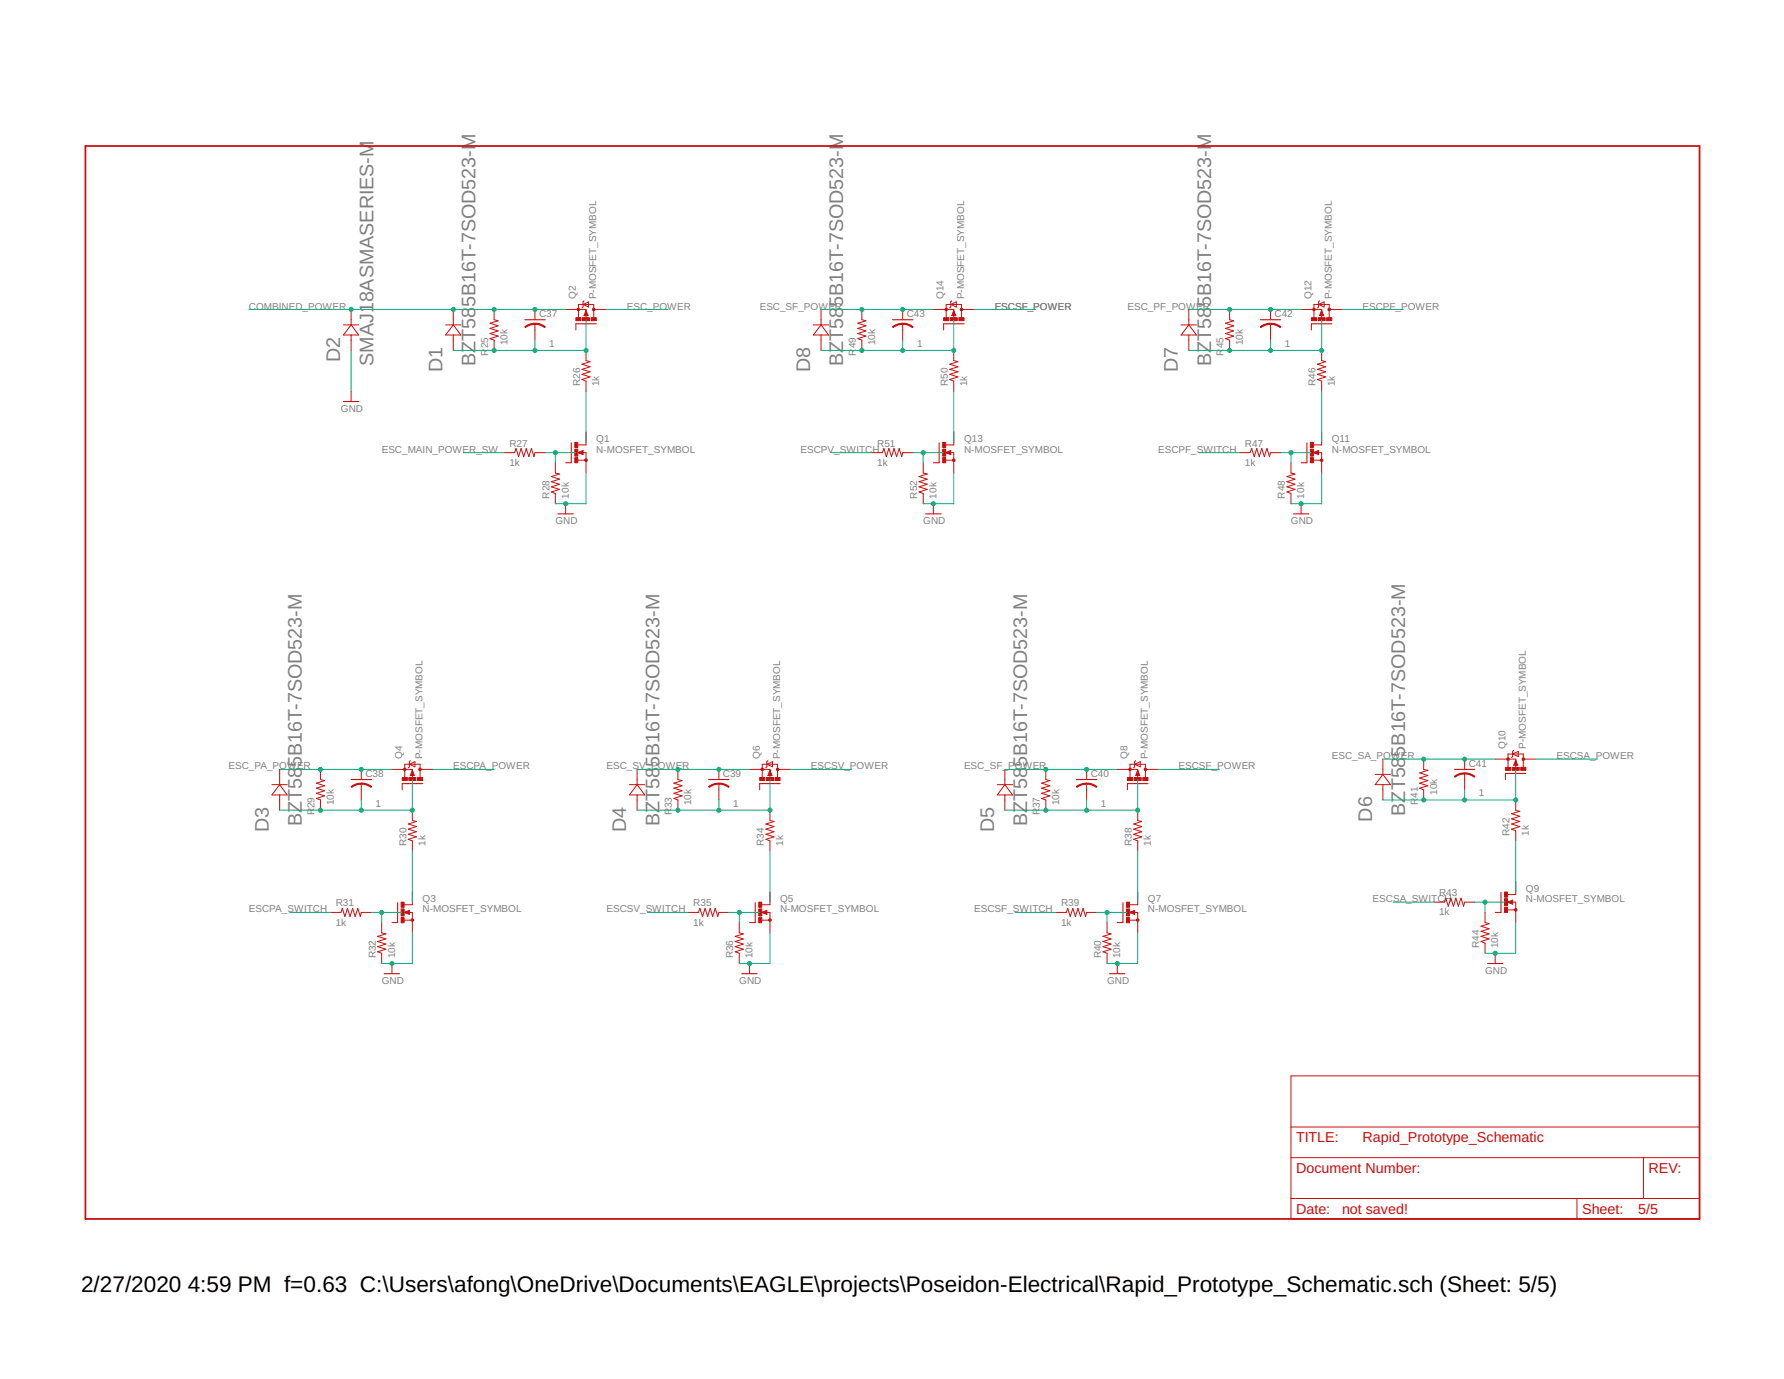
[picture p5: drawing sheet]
<svg xmlns="http://www.w3.org/2000/svg" width="279mm" height="216mm" viewBox="0 0 279 216" stroke-linecap="round" stroke-linejoin="round" font-family="sans-serif">
<path d="M13.4 22.9h252.8v167.9h-252.8z" fill="none" stroke="#c90d0c" stroke-width=".28"/>
<g fill="none" stroke="#c90d0c" stroke-width=".16">
<path d="M53.8 50.9h2.4M55 50.9l1.2 1.6h-2.4zM55 48.5v2.4M55 52.5v2.4M69.8 50.9h2.4M71 50.9l1.2 1.6h-2.4zM71 48.5v2.4M71 52.5v2.4M77.4 48.5v1.6l.6 .1-1.2 .4 1.2 .4-1.2 .4 1.2 .4-1.2 .4 1.2 .4-1.2 .4 .6 .3v1.6M83.8 48.5v1.6M83.8 50.7v2.6M88.6 48.5h3.2v.1"/>
<path d="M90.2 50.7v1M91.3 47.7l.9-.4v.8zM91.5 47.1l-.2 .2v.8l-.2 .1M91.8 48.6l.3 .8h-.6zM91.8 49.3v.6M91.8 54.9v1.6l.6 .1-1.3 .4 1.3 .4-1.3 .4 1.3 .4-1.3 .4 1.3 .4-1.3 .4 .7 .3v1.6M93 48.5h2M93 49.7v-2h-2.4v2M127.4 50.9h2.4M128.6 50.9l1.2 1.6h-2.4zM128.6 48.5v2.4M128.6 52.5v2.4"/>
<path d="M135 48.5v1.6l.6 .1-1.3 .4 1.3 .4-1.3 .4 1.3 .4-1.3 .4 1.3 .4-1.3 .4 .7 .3v1.6M141.4 48.5v1.6M141.4 50.7v2.6M146.2 48.5h3.2v.1M147.8 50.7v1M148.9 47.7l.9-.4v.8zM149.1 47.1l-.2 .2v.8l-.2 .1M149.4 48.6l.3 .8h-.6zM149.4 49.3v.6M149.4 54.9v1.6l.6 .1-1.3 .4 1.3 .4-1.3 .4 1.3 .4-1.3 .4 1.3 .4-1.3 .4 .7 .3v1.6M150.6 48.5h2M150.6 49.7v-2h-2.4v2"/>
<path d="M185 50.9h2.4M186.2 48.5v2.4M186.2 52.5v2.4M186.2 50.9l1.2 1.6h-2.4zM192.6 48.5v1.6l.6 .1-1.3 .4 1.3 .4-1.3 .4 1.3 .4-1.3 .4 1.3 .4-1.3 .4 .7 .3v1.6M199 48.5v1.6M199 50.7v2.6M203.8 48.5h3.2v.1M205.4 50.7v1M206.5 47.7l.9-.4v.8zM206.7 47.1l-.2 .2v.8l-.2 .1M207 49.3v.6"/>
<path d="M207 54.9v1.6l.6 .1-1.3 .4 1.3 .4-1.3 .4 1.3 .4-1.3 .4 1.3 .4-1.3 .4 .7 .3v1.6M207 48.6l.3 .8h-.6zM208.2 49.7v-2h-2.4v2M208.2 48.5h2M55 61.3v1.6M79 70.9h1.6l.2-.7 .4 1.3 .4-1.3 .4 1.3 .4-1.3 .4 1.3 .4-1.3 .4 1.3 .2-.6h1.6M87 72.5v1.6l.6 .1-1.3 .4 1.3 .4-1.3 .4 1.3 .4-1.3 .4 1.3 .4-1.3 .4 .7 .3v1.6M88.6 72.5h.9M88.6 78.9v1.6M90.5 72.1h1.3M90.5 70.9l.8-.4v.7zM91.2 70.9h.6v3.2"/>
<path d="M91.8 67.6v2.1h-1.3M136.6 70.9h1.6l.2-.7 .4 1.3 .4-1.3 .4 1.3 .4-1.3 .4 1.3 .4-1.3 .4 1.3 .2-.6h1.6M144.6 72.5v1.6l.6 .1-1.3 .4 1.3 .4-1.3 .4 1.3 .4-1.3 .4 1.3 .4-1.3 .4 .7 .3v1.6M146.2 72.5h.9M146.2 78.9v1.6M148.1 72.1h1.3M148.1 70.9l.8-.4v.7zM148.8 70.9h.6v3.2M149.4 67.6v2.1h-1.3M194.2 70.9h1.6l.2-.7 .4 1.3 .4-1.3 .4 1.3 .4-1.3 .4 1.3 .4-1.3 .4 1.3 .2-.6h1.6M202.2 72.5v1.6l.6 .1-1.3 .4 1.3 .4-1.3 .4 1.3 .4-1.3 .4 1.3 .4-1.3 .4 .7 .3v1.6M203.8 72.5h.9"/>
<path d="M203.8 78.9v1.6M205.7 72.1h1.3M205.7 70.9l.8-.4v.7zM206.4 70.9h.6v3.2M207 67.6v2.1h-1.3M64.1 119.7l.9-.4v.8zM64.3 119.1l-.2 .2v.8l-.2 .1M120.1 119.7l.9-.4v.8zM120.3 119.1l-.2 .2v.8l-.1 .1M177.7 119.7l.9-.4v.8zM177.9 119.1l-.2 .2v.8l-.2 .1M216.6 118.9v2.3"/>
<path d="M223 118.9v1.6l.6 .1-1.3 .4 1.3 .4-1.3 .4 1.3 .4-1.3 .4 1.3 .4-1.3 .4 .7 .3v1.5M229.4 118.9v1.6M234.2 118.9h3.2v.1M236.9 118l.9-.4v.8zM237.1 117.5l-.2 .1v.8l-.2 .2M237.4 119.7v.6M237.4 119l.3 .8h-.6zM238.6 118.9h2M42.6 122.9h2.4M43.8 120.5v2.4M43.8 124.5v2.4M43.8 122.9l1.2 1.6h-2.4z"/>
<path d="M50.2 120.5v1.5l.6 .2-1.2 .4 1.2 .4-1.2 .4 1.2 .4-1.2 .4 1.2 .4-1.2 .4 .6 .2v1.7M56.6 120.5v1.5M56.6 122.7v2.5M61.4 120.5h3.2v.1M63 122.7v1M64.6 139.7v1.9h-1.3M64.6 121.3v.6M64.6 126.9v1.6l.6 .1-1.3 .4 1.3 .4-1.3 .4 1.3 .4-1.3 .4 1.3 .4-1.3 .4 .7 .3v1.5M64.6 120.6l.3 .8h-.6zM65.8 121.7v-2h-2.4v2M65.8 120.5h2M98.6 122.9h2.4"/>
<path d="M99.8 122.9l1.2 1.6h-2.4zM99.8 120.5v2.4M99.8 124.5v2.4M106.2 120.5v1.5l.6 .2-1.3 .4 1.3 .4-1.3 .4 1.3 .4-1.3 .4 1.3 .4-1.3 .4 .7 .2v1.7M112.6 120.5v1.5M112.6 122.7v2.5M117.4 120.5h3.2v.1M119 122.7v1M120.6 139.7v1.9h-1.3M120.6 120.6l.3 .8h-.6zM120.6 121.3v.6M120.6 126.9v1.6l.6 .1-1.2 .4 1.2 .4-1.2 .4 1.2 .4-1.2 .4 1.2 .4-1.2 .4 .6 .3v1.5"/>
<path d="M121.8 120.5h2M121.8 121.7v-2h-2.4v2M156.2 122.9h2.4M157.4 122.9l1.2 1.6h-2.4zM157.4 120.5v2.4M157.4 124.5v2.4M163.8 120.5v1.5l.6 .2-1.3 .4 1.3 .4-1.3 .4 1.3 .4-1.3 .4 1.3 .4-1.3 .4 .7 .2v1.7M170.2 120.5v1.5M170.2 122.7v2.5M175 120.5h3.2v.1M176.6 122.7v1M178.2 139.7v1.9h-1.3"/>
<path d="M178.2 120.6l.3 .8h-.6zM178.2 121.3v.6M178.2 126.9v1.6l.6 .1-1.3 .4 1.3 .4-1.3 .4 1.3 .4-1.3 .4 1.3 .4-1.3 .4 .7 .3v1.5M179.4 120.5h2M179.4 121.7v-2h-2.4v2M215.4 121.2h2.4M216.6 122.9v2.3M216.6 121.2l1.2 1.7h-2.4zM229.4 121.1v2.6M235.8 121.1v.9M237.4 138v2.1h-1.3M237.4 125.2v1.7l.6 .1-1.3 .4 1.3 .4-1.3 .4 1.3 .4-1.3 .4 1.3 .4-1.3 .4 .7 .2v1.7"/>
<path d="M238.6 120.1v-2.1h-2.4v2.1M51.8 142.9h1.6l.2-.7 .4 1.3 .4-1.3 .4 1.3 .4-1.3 .4 1.3 .4-1.3 .4 1.3 .2-.6h1.6M59.8 144.4v1.6l.6 .2-1.3 .4 1.3 .4-1.3 .4 1.3 .4-1.3 .4 1.3 .4-1.3 .4 .7 .2v1.7M61.4 144.4h.9M61.4 150.9v1.5M63.3 144.1h1.3M63.3 142.9l.8-.4v.7zM64 142.9h.6v3.1M107.8 142.9h1.6l.2-.7 .4 1.3 .4-1.3 .4 1.3 .4-1.3 .4 1.3 .4-1.3 .4 1.3 .2-.6h1.6M115.8 144.4v1.6l.6 .2-1.3 .4 1.3 .4-1.3 .4 1.3 .4-1.3 .4 1.3 .4-1.3 .4 .7 .2v1.7M117.4 144.4h.9M117.4 150.9v1.5"/>
<path d="M119.3 144.1h1.3M119.3 142.9l.8-.4v.7zM120 142.9h.6v3.1M165.4 142.9h1.6l.2-.7 .4 1.3 .4-1.3 .4 1.3 .4-1.3 .4 1.3 .4-1.3 .4 1.3 .2-.6h1.6M173.4 144.4v1.6l.6 .2-1.3 .4 1.3 .4-1.3 .4 1.3 .4-1.3 .4 1.3 .4-1.3 .4 .7 .2v1.7M175 144.4h.9M175 150.9v1.5M176.9 144.1h1.3M176.9 142.9l.8-.4v.7zM177.6 142.9h.6v3.1M224.6 141.2h1.6l.2-.6 .4 1.3 .4-1.3 .4 1.3 .4-1.3 .4 1.3 .4-1.3 .4 1.3 .2-.7h1.6M232.6 142.9v1.5l.6 .2-1.3 .4 1.3 .4-1.3 .4 1.3 .4-1.3 .4 1.3 .4-1.3 .4 .7 .3v1.5"/>
<path d="M234.2 142.9h.9M234.2 149.2v1.7M236.1 142.5h1.3M236.1 141.2l.8-.3v.7zM236.8 141.2h.6v3.2M202.2 168.4h64v22.4h-64zM202.2 176.4h64M202.2 181.3h64M202.2 187.6h64M247 187.6v3.2M257.4 181.3v6.3"/>
</g>
<g fill="none" stroke="#c90d0c" stroke-width=".17">
<path d="M82.2 50.1h3.2M90.2 50.7h3.2M139.8 50.1h3.2M147.8 50.7h3.2M197.4 50.1h3.2M205.4 50.7h3.2M53.8 62.9h2.4M89.5 69.3v3.2M147.1 69.3v3.2M204.7 69.3v3.2M87.4 80.5h2.4M145 80.5h2.4"/>
<path d="M202.6 80.5h2.4M55 122h3.2M63 122.7h3.2M111 122h3.2M119 122.7h3.2M168.6 122h3.2M176.6 122.7h3.2M227.8 120.5h3.2M235.1 139.7v3.2M235.8 121.1h3.2M60.2 152.4h2.4M62.3 141.3v3.1"/>
<path d="M116.2 152.4h2.4M118.3 141.3v3.1M173.8 152.4h2.4M175.9 141.3v3.1M233 150.9h2.4"/>
</g>
<g fill="none" stroke="#c90d0c" stroke-width=".21">
<path d="M91.8 49.2v.1h.1l-.1-.5-.2 .5M149.4 49.2v.1h.1l-.1-.5-.2 .5M207 49.2v.1h.1l-.1-.5-.2 .5M91.2 70.7l-.5 .2 .5 .1v-.1h-.1M148.8 70.7l-.5 .2 .5 .1v-.1h-.1M206.4 70.7l-.5 .2 .5 .1v-.1h-.2M237.4 119.6v.1h.1l-.1-.5-.2 .5M64.6 121.2v.1h.1l-.1-.5-.2 .5M120.6 121.2v.1h.1l-.1-.5-.2 .5M178.2 121.2v.1h.1l-.1-.5-.2 .5M64 142.7l-.5 .2 .5 .1v-.1h-.1M120 142.7l-.5 .2 .5 .1v-.1h-.1"/>
<path d="M177.6 142.7l-.5 .2 .5 .1v-.1h-.1M236.8 141.1l-.5 .1 .5 .2v-.2h-.1"/>
</g>
<g fill="#c90d0c" stroke="#c90d0c" stroke-width=".16">
<path d="M229.4 121a2.39 2.39 0 0 1 1.6 .6l-.1 .1a2.55 2.55 0 0 0-1.5-.5z" fill-rule="evenodd"/>
<path d="M227.8 121.6l.1-.2a2.29 2.29 0 0 1 1.5-.4v.2a2.36 2.36 0 0 0-1.5 .5z" fill-rule="evenodd"/>
<path d="M56.6 122.6l1 .2 .6 .3-.1 .2a2.48 2.48 0 0 0-1.5-.5z" fill-rule="evenodd"/>
<path d="M55 123.1l.9-.4 .7-.1v.2a2.48 2.48 0 0 0-1.5 .5z" fill-rule="evenodd"/>
<path d="M112.6 122.6l1 .2 .6 .3-.1 .2a2.48 2.48 0 0 0-1.5-.5z" fill-rule="evenodd"/>
<path d="M111 123.1l1-.4 .6-.1v.2a2.36 2.36 0 0 0-1.5 .5z" fill-rule="evenodd"/>
<path d="M170.2 122.6l1 .2 .6 .3-.1 .2a2.48 2.48 0 0 0-1.5-.5z" fill-rule="evenodd"/>
<path d="M168.6 123.1l.9-.4 .7-.1v.2a2.36 2.36 0 0 0-1.5 .5z" fill-rule="evenodd"/>
<path d="M199 50.6a2.39 2.39 0 0 1 1.6 .6l-.1 .1a2.48 2.48 0 0 0-1.5-.5z" fill-rule="evenodd"/>
<path d="M197.4 51.2l.9-.5 .7-.1v.2a2.48 2.48 0 0 0-1.5 .5z" fill-rule="evenodd"/>
<path d="M141.4 50.6a2.4 2.4 0 0 1 1.6 .6l-.1 .1a2.48 2.48 0 0 0-1.5-.5z" fill-rule="evenodd"/>
<path d="M139.8 51.2l.9-.5 .7-.1v.2a2.48 2.48 0 0 0-1.5 .5z" fill-rule="evenodd"/>
<path d="M90.4 48.3h.3v.3h-.3z" fill-rule="evenodd"/>
<path d="M83.8 50.6a2.4 2.4 0 0 1 1.6 .6l-.1 .1a2.48 2.48 0 0 0-1.5-.5z" fill-rule="evenodd"/>
<path d="M82.2 51.2l.9-.5 .7-.1v.2a2.48 2.48 0 0 0-1.5 .5z" fill-rule="evenodd"/>
<circle cx="237.4" cy="142.5" r=".21"/>
<circle cx="236.2" cy="118.8" r=".21"/>
<circle cx="238.6" cy="118.8" r=".21"/>
<circle cx="64.6" cy="144.1" r=".2"/>
<circle cx="63.4" cy="120.5" r=".2"/>
<circle cx="65.8" cy="120.5" r=".21"/>
<circle cx="120.6" cy="144.1" r=".2"/>
<circle cx="119.4" cy="120.5" r=".21"/>
<circle cx="121.8" cy="120.5" r=".21"/>
<circle cx="178.2" cy="144.1" r=".2"/>
<circle cx="177" cy="120.5" r=".21"/>
<circle cx="179.4" cy="120.5" r=".21"/>
<circle cx="207" cy="72" r=".2"/>
<circle cx="205.8" cy="48.5" r=".21"/>
<circle cx="208.2" cy="48.5" r=".21"/>
<circle cx="149.4" cy="72" r=".21"/>
<circle cx="148.2" cy="48.5" r=".21"/>
<circle cx="150.6" cy="48.5" r=".21"/>
<circle cx="91.8" cy="72.1" r=".21"/>
<circle cx="93" cy="48.5" r=".21"/>
</g>
<g fill="#c90d0c" stroke="#c90d0c" stroke-width=".16">
<path d="M235.6 142h.5v.9h-.5z"/>
<path d="M235.6 139.7h.5v.8h-.5z"/>
<path d="M235.6 140.7h.5v1.1h-.5z"/>
<path d="M235.8 120.1h.8v.5h-.8z"/>
<path d="M238.2 120.1h.8v.5h-.8z"/>
<path d="M236.8 120.1h1.1v.5h-1.1z"/>
<path d="M62.8 143.7h.5v.8h-.5z"/>
<path d="M62.8 141.2h.5v.8h-.5z"/>
<path d="M62.8 142.3h.5v1.1h-.5z"/>
<path d="M63 121.7h.8v.5h-.8z"/>
<path d="M65.4 121.7h.8v.5h-.8z"/>
<path d="M64 121.7h1.1v.5h-1.1z"/>
<path d="M118.8 143.7h.5v.8h-.5z"/>
<path d="M118.8 141.2h.5v.8h-.5z"/>
<path d="M118.8 142.3h.5v1.1h-.5z"/>
<path d="M119 121.7h.8v.5h-.8z"/>
<path d="M121.4 121.7h.8v.5h-.8z"/>
<path d="M120 121.7h1.1v.5h-1.1z"/>
<path d="M176.4 143.7h.5v.8h-.5z"/>
<path d="M176.4 141.2h.5v.8h-.5z"/>
<path d="M176.4 142.3h.5v1.1h-.5z"/>
<path d="M176.6 121.7h.8v.5h-.8z"/>
<path d="M179 121.7h.8v.5h-.8z"/>
<path d="M177.6 121.7h1.1v.5h-1.1z"/>
<path d="M205.2 71.6h.5v.9h-.5z"/>
<path d="M205.2 69.3h.5v.8h-.5z"/>
<path d="M205.2 70.3h.5v1.1h-.5z"/>
<path d="M205.4 49.7h.8v.5h-.8z"/>
<path d="M207.8 49.7h.8v.5h-.8z"/>
<path d="M206.4 49.7h1.1v.5h-1.1z"/>
<path d="M147.6 71.6h.5v.9h-.5z"/>
<path d="M147.6 69.3h.5v.8h-.5z"/>
<path d="M147.6 70.3h.5v1.1h-.5z"/>
<path d="M147.8 49.7h.8v.5h-.8z"/>
<path d="M150.2 49.7h.8v.5h-.8z"/>
<path d="M148.8 49.7h1.1v.5h-1.1z"/>
<path d="M90 71.6h.5v.9h-.5z"/>
<path d="M90 69.3h.5v.8h-.5z"/>
<path d="M90 70.3h.5v1.1h-.5z"/>
<path d="M90.2 49.7h.8v.5h-.8z"/>
<path d="M92.6 49.7h.8v.5h-.8z"/>
<path d="M91.2 49.7h1.1v.5h-1.1z"/>
</g>
<g fill="none" stroke="#0dab76" stroke-width=".16">
<path d="M39 48.5h49.6M55 54.9v6.4M83.8 53.3v1.6M91.8 50.1v4.8h-20.8M95 48.5h9.6M128.6 48.5h17.6M141.4 53.3v1.6M149.4 50.1v4.8h-20.8M152.6 48.5h9.6M186.2 48.5h17.6M199 53.3v1.6M207 50.1v4.8h-20.8"/>
<path d="M210.2 48.5h9.6M72.6 70.9h6.4M85.4 70.9h4.8M87 70.9v1.6M91.8 74.1v4.8h-4.8M91.8 61.3v8M130.2 70.9h6.4M143 70.9h4.8M144.6 70.9v1.6M149.4 74.1v4.8h-4.8M149.4 61.3v8M187.8 70.9h6.4"/>
<path d="M200.6 70.9h4.8M202.2 70.9v1.6M207 74.1v4.8h-4.8M207 61.3v8M216.6 118.9h17.6M240.6 118.9h9.6M43.8 120.5h17.6M56.6 125.2v1.7M64.6 122v4.9h-20.8M64.6 133.2v8M67.8 120.5h9.6M99.8 120.5h17.6"/>
<path d="M112.6 125.2v1.7M120.6 122v4.9h-20.8M120.6 133.2v8M123.8 120.5h9.6M157.4 120.5h17.6M170.2 125.2v1.7M178.2 122v4.9h-20.8M178.2 133.2v8M181.4 120.5h9.6M229.4 123.7v1.5M237.4 120.5v4.7h-20.8M237.4 131.7v8"/>
<path d="M45.4 142.9h6.4M58.2 142.9h4.8M59.8 142.9v1.5M64.6 146v4.9h-4.8M101.4 142.9h6.4M114.2 142.9h4.8M115.8 142.9v1.5M120.6 146v4.9h-4.8M159 142.9h6.4M171.8 142.9h4.8M173.4 142.9v1.5M178.2 146v4.9h-4.8"/>
<path d="M218.2 141.2h6.4M231 141.2h4.8M232.6 141.2v1.7M237.4 144.4v4.8h-4.8"/>
</g>
<g fill="#0dab76" stroke="#0dab76" stroke-width=".16">
<circle cx="234.2" cy="149.2" r=".32"/>
<circle cx="61.4" cy="150.9" r=".32"/>
<circle cx="117.4" cy="150.9" r=".32"/>
<circle cx="175" cy="150.9" r=".32"/>
<circle cx="203.8" cy="78.9" r=".32"/>
<circle cx="146.2" cy="78.9" r=".32"/>
<circle cx="88.6" cy="78.9" r=".32"/>
<circle cx="223" cy="125.2" r=".32"/>
<circle cx="229.4" cy="125.2" r=".32"/>
<circle cx="237.4" cy="125.2" r=".32"/>
<circle cx="232.6" cy="141.2" r=".32"/>
<circle cx="50.2" cy="126.9" r=".32"/>
<circle cx="56.6" cy="126.9" r=".32"/>
<circle cx="64.6" cy="126.9" r=".32"/>
<circle cx="59.8" cy="142.9" r=".32"/>
<circle cx="106.2" cy="126.9" r=".32"/>
<circle cx="112.6" cy="126.9" r=".32"/>
<circle cx="120.6" cy="126.9" r=".32"/>
<circle cx="115.8" cy="142.9" r=".32"/>
<circle cx="163.8" cy="126.9" r=".32"/>
<circle cx="170.2" cy="126.9" r=".32"/>
<circle cx="178.2" cy="126.9" r=".32"/>
<circle cx="173.4" cy="142.9" r=".32"/>
<circle cx="192.6" cy="54.9" r=".32"/>
<circle cx="199" cy="54.9" r=".32"/>
<circle cx="207" cy="54.9" r=".32"/>
<circle cx="202.2" cy="70.9" r=".32"/>
<circle cx="135" cy="54.9" r=".32"/>
<circle cx="141.4" cy="54.9" r=".32"/>
<circle cx="149.4" cy="54.9" r=".32"/>
<circle cx="144.6" cy="70.9" r=".32"/>
<circle cx="71" cy="48.5" r=".32"/>
<circle cx="77.4" cy="48.5" r=".32"/>
<circle cx="83.8" cy="48.5" r=".32"/>
<circle cx="55" cy="48.5" r=".32"/>
<circle cx="77.4" cy="54.9" r=".32"/>
<circle cx="83.8" cy="54.9" r=".32"/>
<circle cx="91.8" cy="54.9" r=".32"/>
<circle cx="87" cy="70.9" r=".32"/>
<circle cx="135" cy="48.5" r=".32"/>
<circle cx="141.4" cy="48.5" r=".32"/>
<circle cx="163.8" cy="120.5" r=".32"/>
<circle cx="170.2" cy="120.5" r=".32"/>
<circle cx="192.6" cy="48.5" r=".32"/>
<circle cx="199" cy="48.5" r=".32"/>
<circle cx="50.2" cy="120.5" r=".32"/>
<circle cx="56.6" cy="120.5" r=".32"/>
<circle cx="106.2" cy="120.5" r=".32"/>
<circle cx="112.6" cy="120.5" r=".32"/>
<circle cx="223" cy="118.9" r=".32"/>
<circle cx="229.4" cy="118.9" r=".32"/>
</g>
<g font-size="3.5">
<text x="12.7" y="202.2">2/27/2020</text>
<text x="29.4" y="202.2">4:59 PM f=0.63 C:\Users\afong\OneDrive\Documents\EAGLE\projects\Poseidon-Electrical\Rapid_Prototype_Schematic.sch (Sheet: 5/5)</text>
</g>
<g font-size="3.1" fill="#808080">
<text x="74.5" y="48.1" transform="rotate(-90 74.5 48.1)">5B16T-7SOD523-M</text>
<text x="132.1" y="48.1" transform="rotate(-90 132.1 48.1)">5B16T-7SOD523-M</text>
<text x="189.7" y="48.1" transform="rotate(-90 189.7 48.1)">5B16T-7SOD523-M</text>
<text x="53.3" y="56.6" transform="rotate(-90 53.3 56.6)">D2</text>
<text x="58.5" y="57.3" transform="rotate(-90 58.5 57.3)">SMAJ18ASMASERIES-M</text>
<text x="69.3" y="58.2" transform="rotate(-90 69.3 58.2)">D1</text>
<text x="74.5" y="57.3" transform="rotate(-90 74.5 57.3)">BZT58</text>
<text x="126.9" y="58.2" transform="rotate(-90 126.9 58.2)">D8</text>
<text x="132.1" y="57.3" transform="rotate(-90 132.1 57.3)">BZT58</text>
<text x="184.5" y="58.2" transform="rotate(-90 184.5 58.2)">D7</text>
<text x="189.7" y="57.3" transform="rotate(-90 189.7 57.3)">BZT58</text>
<text x="220.1" y="118.4" transform="rotate(-90 220.1 118.4)">5B16T-7SOD523-M</text>
<text x="47.3" y="120" transform="rotate(-90 47.3 120)">5B16T-7SOD523-M</text>
<text x="103.3" y="120" transform="rotate(-90 103.3 120)">5B16T-7SOD523-M</text>
<text x="160.9" y="120" transform="rotate(-90 160.9 120)">5B16T-7SOD523-M</text>
<text x="42.1" y="130.2" transform="rotate(-90 42.1 130.2)">D3</text>
<text x="47.3" y="129.3" transform="rotate(-90 47.3 129.3)">BZT58</text>
<text x="98.1" y="130.2" transform="rotate(-90 98.1 130.2)">D4</text>
<text x="103.3" y="129.3" transform="rotate(-90 103.3 129.3)">BZT58</text>
<text x="155.7" y="130.2" transform="rotate(-90 155.7 130.2)">D5</text>
<text x="160.9" y="129.3" transform="rotate(-90 160.9 129.3)">BZT58</text>
<text x="214.9" y="128.6" transform="rotate(-90 214.9 128.6)">D6</text>
<text x="220.1" y="127.7" transform="rotate(-90 220.1 127.7)">BZT58</text>
</g>
<g font-size="2.2" fill="#c90d0c">
<text x="203" y="178.8">TITLE:</text>
<text x="213.4" y="178.8">Rapid_Prototype_Schematic</text>
<text x="203" y="183.6">Document Number:</text>
<text x="258.2" y="183.6">REV:</text>
<text x="203" y="190">Date:</text>
<text x="210.2" y="190">not saved!</text>
<text x="247.8" y="190">Sheet:</text>
<text x="256.6" y="190">5/5</text>
</g>
<g font-size="1.6" fill="#808080">
<text x="90.2" y="46.9" transform="rotate(-90 90.2 46.9)">Q2</text>
<text x="93.4" y="46.9" transform="rotate(-90 93.4 46.9)">P-MOSFET_SYMBOL</text>
<text x="147.8" y="46.9" transform="rotate(-90 147.8 46.9)">Q14</text>
<text x="151" y="46.9" transform="rotate(-90 151 46.9)">P-MOSFET_SYMBOL</text>
<text x="205.4" y="46.9" transform="rotate(-90 205.4 46.9)">Q12</text>
<text x="208.6" y="46.9" transform="rotate(-90 208.6 46.9)">P-MOSFET_SYMBOL</text>
<text x="39" y="48.5">COMBINED_POWER</text>
<text x="84.4" y="49.7">C37</text>
<text x="98.2" y="48.5">ESC_POWER</text>
<text x="119" y="48.5">ESC_SF_POWER</text>
<text x="142" y="49.7">C43</text>
<text x="155.8" y="48.5">ESCSF_POWER</text>
<text x="176.6" y="48.5">ESC_PF_POWER</text>
<text x="199.6" y="49.7">C42</text>
<text x="213.4" y="48.5">ESCPF_POWER</text>
<text x="76.4" y="55.7" transform="rotate(-90 76.4 55.7)">R</text>
<text x="76.4" y="54.5" transform="rotate(-90 76.4 54.5)">25</text>
<text x="79.5" y="54.1" transform="rotate(-90 79.5 54.1)">10k</text>
<text x="86" y="54.3">1</text>
<text x="134" y="55.7" transform="rotate(-90 134 55.7)">R</text>
<text x="134" y="54.5" transform="rotate(-90 134 54.5)">49</text>
<text x="137.1" y="54.1" transform="rotate(-90 137.1 54.1)">10k</text>
<text x="143.6" y="54.3">1</text>
<text x="191.6" y="55.7" transform="rotate(-90 191.6 55.7)">R</text>
<text x="191.6" y="54.5" transform="rotate(-90 191.6 54.5)">45</text>
<text x="194.7" y="54.1" transform="rotate(-90 194.7 54.1)">10k</text>
<text x="201.2" y="54.3">1</text>
<text x="53.4" y="64.5">GND</text>
<text x="90.8" y="60.5" transform="rotate(-90 90.8 60.5)">R26</text>
<text x="93.9" y="60.5" transform="rotate(-90 93.9 60.5)">1k</text>
<text x="148.4" y="60.5" transform="rotate(-90 148.4 60.5)">R50</text>
<text x="151.5" y="60.5" transform="rotate(-90 151.5 60.5)">1k</text>
<text x="206" y="60.5" transform="rotate(-90 206 60.5)">R46</text>
<text x="209.1" y="60.5" transform="rotate(-90 209.1 60.5)">1k</text>
<text x="59.8" y="70.9">ESC_MAIN_POWER_SW</text>
<text x="79.8" y="69.9">R27</text>
<text x="93.4" y="70.9">N-MOSFET_SYMBOL</text>
<text x="93.4" y="69.3">Q1</text>
<text x="125.4" y="70.9">ESCPV_SWITCH</text>
<text x="137.4" y="69.9">R51</text>
<text x="151" y="70.9">N-MOSFET_SYMBOL</text>
<text x="151" y="69.3">Q13</text>
<text x="181.4" y="70.9">ESCPF_SWITCH</text>
<text x="195" y="69.9">R47</text>
<text x="208.6" y="70.9">N-MOSFET_SYMBOL</text>
<text x="208.6" y="69.3">Q11</text>
<text x="79.8" y="72.9">1k</text>
<text x="137.4" y="72.9">1k</text>
<text x="195" y="72.9">1k</text>
<text x="86" y="78.1" transform="rotate(-90 86 78.1)">R28</text>
<text x="87" y="82.1">GND</text>
<text x="89.1" y="78.1" transform="rotate(-90 89.1 78.1)">10k</text>
<text x="143.6" y="78.1" transform="rotate(-90 143.6 78.1)">R52</text>
<text x="144.6" y="82.1">GND</text>
<text x="146.7" y="78.1" transform="rotate(-90 146.7 78.1)">10k</text>
<text x="201.2" y="78.1" transform="rotate(-90 201.2 78.1)">R48</text>
<text x="202.2" y="82.1">GND</text>
<text x="204.3" y="78.1" transform="rotate(-90 204.3 78.1)">10k</text>
<text x="63" y="118.9" transform="rotate(-90 63 118.9)">Q4</text>
<text x="66.2" y="118.9" transform="rotate(-90 66.2 118.9)">P-MOSFET_SYMBOL</text>
<text x="119" y="118.9" transform="rotate(-90 119 118.9)">Q6</text>
<text x="122.2" y="118.9" transform="rotate(-90 122.2 118.9)">P-MOSFET_SYMBOL</text>
<text x="176.6" y="118.9" transform="rotate(-90 176.6 118.9)">Q8</text>
<text x="179.8" y="118.9" transform="rotate(-90 179.8 118.9)">P-MOSFET_SYMBOL</text>
<text x="208.6" y="118.9">ESC_SA_POWER</text>
<text x="235.8" y="117.3" transform="rotate(-90 235.8 117.3)">Q10</text>
<text x="239" y="117.3" transform="rotate(-90 239 117.3)">P-MOSFET_SYMBOL</text>
<text x="243.8" y="118.9">ESCSA_POWER</text>
<text x="35.8" y="120.5">ESC_PA_POWER</text>
<text x="57.2" y="121.7">C38</text>
<text x="71" y="120.5">ESCPA_POWER</text>
<text x="95" y="120.5">ESC_SV_POWER</text>
<text x="113.2" y="121.7">C39</text>
<text x="127" y="120.5">ESCSV_POWER</text>
<text x="151" y="120.5">ESC_SF_POWER</text>
<text x="170.8" y="121.7">C40</text>
<text x="184.6" y="120.5">ESCSF_POWER</text>
<text x="222" y="124.9" transform="rotate(-90 222 124.9)">41</text>
<text x="225.1" y="124.5" transform="rotate(-90 225.1 124.5)">10k</text>
<text x="230" y="120.1">C41</text>
<text x="231.6" y="124.7">1</text>
<text x="49.2" y="127.7" transform="rotate(-90 49.2 127.7)">R</text>
<text x="49.2" y="126.5" transform="rotate(-90 49.2 126.5)">29</text>
<text x="52.3" y="126.1" transform="rotate(-90 52.3 126.1)">10k</text>
<text x="58.8" y="126.3">1</text>
<text x="105.2" y="127.7" transform="rotate(-90 105.2 127.7)">R</text>
<text x="105.2" y="126.5" transform="rotate(-90 105.2 126.5)">33</text>
<text x="108.3" y="126.1" transform="rotate(-90 108.3 126.1)">10k</text>
<text x="114.8" y="126.3">1</text>
<text x="162.8" y="127.7" transform="rotate(-90 162.8 127.7)">R</text>
<text x="162.8" y="126.5" transform="rotate(-90 162.8 126.5)">37</text>
<text x="165.9" y="126.1" transform="rotate(-90 165.9 126.1)">10k</text>
<text x="172.4" y="126.3">1</text>
<text x="222" y="126.1" transform="rotate(-90 222 126.1)">R</text>
<text x="236.4" y="130.9" transform="rotate(-90 236.4 130.9)">R42</text>
<text x="239.5" y="130.9" transform="rotate(-90 239.5 130.9)">1k</text>
<text x="63.6" y="132.5" transform="rotate(-90 63.6 132.5)">R30</text>
<text x="66.7" y="132.5" transform="rotate(-90 66.7 132.5)">1k</text>
<text x="119.6" y="132.5" transform="rotate(-90 119.6 132.5)">R34</text>
<text x="122.7" y="132.5" transform="rotate(-90 122.7 132.5)">1k</text>
<text x="177.2" y="132.5" transform="rotate(-90 177.2 132.5)">R38</text>
<text x="180.3" y="132.5" transform="rotate(-90 180.3 132.5)">1k</text>
<text x="39" y="142.9">ESCPA_SWITCH</text>
<text x="52.6" y="141.9">R31</text>
<text x="66.2" y="142.9">N-MOSFET_SYMBOL</text>
<text x="66.2" y="141.3">Q3</text>
<text x="95" y="142.9">ESCSV_SWITCH</text>
<text x="108.6" y="141.9">R35</text>
<text x="122.2" y="142.9">N-MOSFET_SYMBOL</text>
<text x="122.2" y="141.3">Q5</text>
<text x="152.6" y="142.9">ESCSF_SWITCH</text>
<text x="166.2" y="141.9">R39</text>
<text x="179.8" y="142.9">N-MOSFET_SYMBOL</text>
<text x="179.8" y="141.3">Q7</text>
<text x="215" y="141.3">ESCSA_SWITCH</text>
<text x="225.4" y="143.3">1k</text>
<text x="225.4" y="140.3">R43</text>
<text x="239" y="141.3">N-MOSFET_SYMBOL</text>
<text x="239" y="139.7">Q9</text>
<text x="52.6" y="144.9">1k</text>
<text x="108.6" y="144.9">1k</text>
<text x="166.2" y="144.9">1k</text>
<text x="231.6" y="148.4" transform="rotate(-90 231.6 148.4)">R44</text>
<text x="234.7" y="148.4" transform="rotate(-90 234.7 148.4)">10k</text>
<text x="58.8" y="150" transform="rotate(-90 58.8 150)">R32</text>
<text x="59.8" y="154">GND</text>
<text x="61.9" y="150" transform="rotate(-90 61.9 150)">10k</text>
<text x="114.8" y="150" transform="rotate(-90 114.8 150)">R36</text>
<text x="115.8" y="154">GND</text>
<text x="117.9" y="150" transform="rotate(-90 117.9 150)">10k</text>
<text x="172.4" y="150" transform="rotate(-90 172.4 150)">R40</text>
<text x="173.4" y="154">GND</text>
<text x="175.5" y="150" transform="rotate(-90 175.5 150)">10k</text>
<text x="232.6" y="152.4">GND</text>
</g>
</svg>
